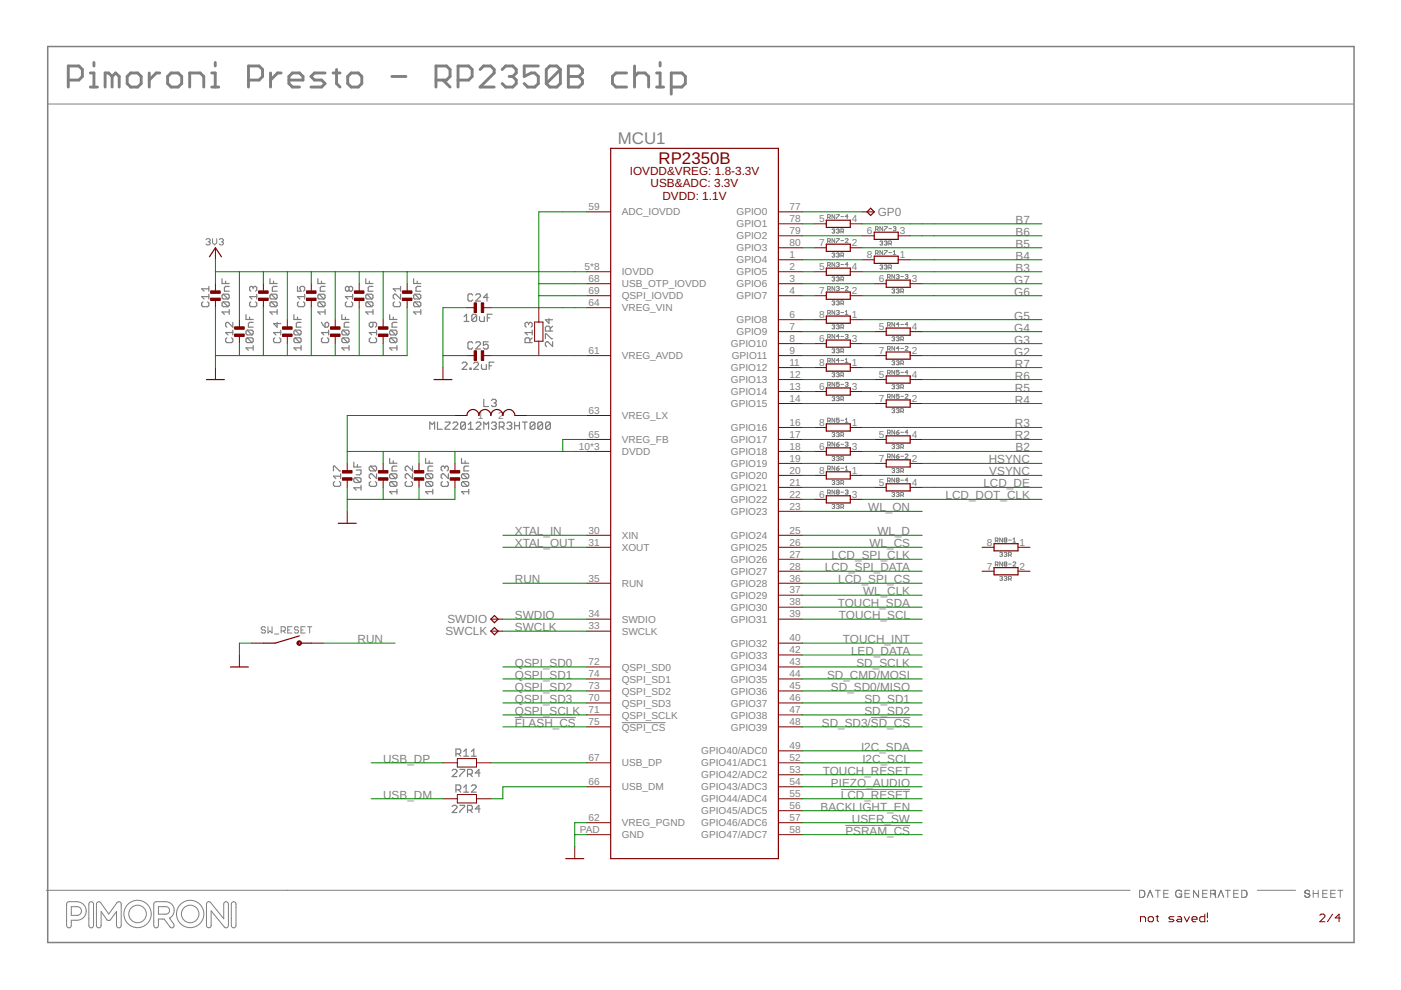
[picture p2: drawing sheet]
<svg xmlns="http://www.w3.org/2000/svg" width="297mm" height="210mm" viewBox="0 0 297 210" stroke-linecap="round" stroke-linejoin="round" font-family="sans-serif">
<g fill="none" stroke="#808080" stroke-width=".21">
<path d="M10.1 22.1h276.8M43.7 50.8l.2-.2h.4l.3 .2v.3l-.3 .2M44.1 51.3h.2M44.3 51.3l.3 .2-.3 .4h-.4l-.2-.2M45.1 50.6v.9l.4 .4 .5-.4v-.9M46.5 50.8l.2-.2h.4l.2 .2-.2 .5M46.9 51.3h.2M47.1 51.3l.2 .2-.2 .4h-.4l-.2-.2M175.5 46.1h.4l.1-.4-.1-.2h-.4v.9M175.5 51.2h.4l.1-.5-.1-.1h-.4v.9M175.5 56.2h.4l.1-.4-.1-.1h-.4v.8M175.8 51.2l.2 .3"/>
<path d="M175.8 46.1l.2 .3M175.8 56.2l.2 .3M176.4 53.8l.4-.2 .2 .2-.2 .3M176.4 48.7l.4-.1 .2 .1-.2 .3M176.4 58.9l.4-.2 .2 .2-.2 .2M176.7 54.1h.1M176.7 49h.1M176.7 59.1h.1M176.8 49l.2 .1-.2 .3-.4-.1M176.8 54.1l.2 .1-.2 .3-.4-.1M176.8 59.1l.2 .2-.2 .3-.4-.2M177 45.5v.9l-.6-.9v.9"/>
<path d="M177 50.6v.9l-.6-.9v.9M177 55.7v.8l-.6-.8v.8M177.3 53.8l.5-.2 .1 .2-.1 .3M177.3 45.5h.6l-.6 .9M177.3 48.7l.5-.1 .1 .1-.1 .3M177.3 50.6h.6l-.6 .9M177.3 55.8l.5-.1 .1 .1-.1 .3M177.3 58.9l.5-.2 .1 .2-.1 .2M177.6 54.1h.2M177.6 49h.2M177.6 59.1h.2M177.6 56.1h.2"/>
<path d="M177.8 54.1l.1 .1-.1 .3-.5-.1M177.8 49l.1 .1-.1 .3-.5-.1M177.8 56.1l.1 .1-.1 .3-.5-.1M177.8 59.1l.1 .2-.1 .3-.5-.2M178.3 54.2h.4l.2-.1-.2-.5h-.4v.9M178.3 49.1h.4l.2-.1-.2-.4h-.4v.8M178.3 59.3h.4l.2-.2-.2-.4h-.4v.9M178.3 51h.6M178.3 45.9h.6M178.3 56.1h.6M178.6 54.2l.3 .3M178.6 49.1l.3 .3"/>
<path d="M178.6 59.3l.3 .3M179.2 50.7l.2-.1 .4 .1-.6 .8h.6M179.8 56.1h-.6l.4-.4v.8M179.8 45.9h-.6l.4-.4v.9M185.6 48.6h.5l.1-.4-.1-.2h-.5v.9M185.6 53.7h.5l.1-.4-.1-.2h-.5v.9M185.9 53.7l.3 .3M185.9 48.6l.3 .3M186.6 56.3l.4-.1 .1 .1-.1 .3M186.6 51.2l.4-.1 .1 .1-.1 .3M186.9 56.6h.1M186.9 51.5h.1"/>
<path d="M187 51.5l.1 .2-.1 .3-.4-.2M187 56.6l.1 .1-.1 .3-.4-.1M187.1 48v.9l-.5-.9v.9M187.1 53.1v.9l-.5-.9v.9M187.5 56.3l.4-.1 .2 .1-.2 .3M187.5 48h.6l-.6 .9M187.5 51.2l.4-.1 .2 .1-.2 .3M187.5 53.1h.6l-.6 .9M187.8 56.6h.1M187.8 51.5h.1M187.9 51.5l.2 .2-.2 .3-.4-.2M187.9 56.6l.2 .1-.2 .3-.4-.1"/>
<path d="M188.2 58.8h.4l.1-.4-.1-.2h-.4v.9M188.4 56.7h.5l.1-.1-.1-.4h-.5v.8M188.4 51.7h.5l.1-.2-.1-.4h-.5v.9M188.4 53.6h.6M188.4 48.5h.6M188.5 58.8l.2 .3M188.7 56.7l.3 .3M188.7 51.7l.3 .3M189.4 53.4l.3-.3v.9M189.4 54h.5M189.4 48.2l.4-.2 .1 .2-.1 .3M189.7 48.5h.1"/>
<path d="M189.7 58.2v.9l-.6-.9v.9M189.8 48.5l.1 .1-.1 .3-.4-.1M190 58.4l.5-.2 .1 .2-.1 .2M190.3 58.6h.2M190.5 58.6l.1 .2-.1 .3-.5-.2M191 58.6h.6M191.9 58.4l.4-.2 .2 .2-.2 .2M192.2 58.6h.1M192.3 58.6l.2 .2-.2 .3-.4-.2M175.5 61.3h.4l.1-.4-.1-.2h-.4v.9M175.5 66.4h.4l.1-.4-.5-.2v.9M175.5 71.5h.4l.1-.5-.5-.1v.9"/>
<path d="M175.5 76.6h.4l.1-.5-.5-.1v.8M175.8 66.4l.2 .3M175.8 61.3l.2 .3M175.8 76.6l.2 .2M175.8 71.5l.2 .3M176.4 63.9l.4-.1 .2 .1-.2 .3M176.4 69l.4-.1 .2 .1-.2 .3M176.4 74.1l.4-.1 .2 .1-.2 .3M176.4 79.2l.4-.2 .2 .2-.2 .3M176.7 69.3h.1M176.7 64.2h.1M176.7 79.5h.1"/>
<path d="M176.7 74.4h.1M176.8 64.2l.2 .2-.2 .2-.4-.1M176.8 69.3l.2 .1-.2 .3-.4-.1M176.8 74.4l.2 .1-.2 .3-.4-.1M176.8 79.5l.2 .1-.2 .3-.4-.1M177 60.7v.9l-.6-.9v.9M177 65.8v.9l-.6-.9v.9M177 70.9v.9l-.6-.9v.9M177 76v.8l-.6-.8v.8M177.3 60.9l.5-.2 .1 .2-.1 .3M177.3 63.9l.5-.1 .1 .1-.1 .3M177.3 66l.5-.2 .1 .2-.1 .3"/>
<path d="M177.3 69l.5-.1 .1 .1-.1 .3M177.3 74.1l.5-.1 .1 .1-.1 .3M177.3 79.2l.5-.2 .1 .2-.1 .3M177.6 69.3h.2M177.6 64.2h.2M177.6 79.5h.2M177.6 74.4h.2M177.6 66.3h.2M177.6 61.2h.2M177.8 61.2l.1 .1-.1 .3-.5-.1M177.8 64.2l.1 .2-.1 .2-.5-.1M177.8 66.3l.1 .1-.1 .3-.5-.2"/>
<path d="M177.8 69.3l.1 .1-.1 .3-.5-.1M177.8 74.4l.1 .1-.1 .3-.5-.1M177.8 79.5l.1 .1-.1 .3-.5-.1M177.9 71.3h-.6l.5-.4v.9M177.9 76.4h-.6l.5-.4v.8M178.3 64.4h.4l.2-.5-.6-.1v.8M178.3 69.4h.4l.2-.4-.6-.1v.8M178.3 74.5h.4l.2-.4-.6-.1v.8M178.3 79.6h.4l.2-.4-.6-.2v.9M178.3 66.3h.6M178.3 61.2h.6M178.3 76.4h.6"/>
<path d="M178.3 71.3h.6M178.6 69.4l.3 .3M178.6 64.4l.3 .2M178.6 79.6l.3 .3M178.6 74.5l.3 .3M179.2 60.9l.2-.2 .4 .2-.6 .7h.6M179.2 71l.4-.1 .2 .1-.2 .3M179.2 66.7h.6M179.2 66.1l.3-.3v.9M179.2 76.3l.3-.3v.8M179.2 76.8h.6M179.5 71.3h.1"/>
<path d="M179.6 71.3l.2 .2-.2 .3-.4-.2M188.2 68.9h.4l.1-.4-.5-.1v.8M188.2 74h.4l.1-.4-.5-.2v.9M188.2 79.1h.4l.1-.4-.5-.2v.9M188.5 79.1l.2 .3M188.5 74l.2 .3M188.5 68.9l.2 .3M189.1 61.4l.4-.1 .2 .1-.2 .3M189.1 71.5l.4-.1 .2 .1-.2 .3M189.1 76.6l.4-.1 .2 .1-.2 .3M189.4 61.7h.1M189.4 76.9h.1"/>
<path d="M189.4 71.8h.1M189.5 61.7l.2 .1-.2 .3-.4-.1M189.5 71.8l.2 .2-.2 .3-.4-.2M189.5 76.9l.2 .2-.2 .2-.4-.1M189.7 68.4v.8l-.6-.8v.8M189.7 73.4v.9l-.6-.9v.9M189.7 78.5v.9l-.6-.9v.9M190 61.4l.5-.1 .1 .1-.1 .3M190 71.5l.5-.1 .1 .1-.1 .3M190 76.6l.5-.1 .1 .1-.1 .3M190.3 61.7h.2M190.3 76.9h.2"/>
<path d="M190.3 71.8h.2M190.5 61.7l.1 .1-.1 .3-.5-.1M190.5 76.9l.1 .2-.1 .2-.5-.1M190.5 71.8l.1 .2-.1 .3-.5-.2M190.6 78.5h-.6v.5l.3-.2 .3 .2-.1 .4-.5-.2M190.6 68.8h-.6l.5-.4v.8M190.6 73.9h-.6l.5-.5v.9M191 61.8h.4l.2-.4-.6-.1v.8M191 72h.4l.2-.5-.6-.1v.9M191 77.1h.4l.2-.5-.6-.1v.8M191 73.9h.6M191 68.8h.6"/>
<path d="M191 79h.6M191.3 61.8l.3 .3M191.3 77.1l.3 .2M191.3 72l.3 .3M191.9 73.6l.2-.2 .4 .2-.6 .7h.6M192.5 68.8h-.6l.4-.4v.8M192.5 79h-.6l.4-.5v.9M175.5 89.3h.4l.1-.2-.1-.4h-.4v.8M175.5 81.6h.4l.1-.4-.5-.1v.8M175.5 94.3h.4l.1-.1-.1-.5h-.4v.9M175.5 99.4h.4l.1-.1-.1-.5h-.4v.9M175.8 89.3l.2 .2"/>
<path d="M175.8 81.6l.2 .3M175.8 99.4l.2 .3M175.8 94.3l.2 .3M176.4 84.2l.4-.1 .2 .1-.2 .3M176.4 91.9l.4-.2 .2 .2-.2 .3M176.4 96.9l.4-.1 .2 .1-.2 .3M176.7 92.2h.1M176.7 84.5h.1M176.7 97.2h.1M176.8 84.5l.2 .2-.2 .3-.4-.2M176.8 92.2l.2 .1-.2 .3-.4-.2M176.8 97.2l.2 .2-.2 .3-.4-.2"/>
<path d="M177 81.1v.8l-.6-.8v.8M177 88.7v.8l-.6-.8v.8M177 93.7v.9l-.6-.9v.9M177 98.8v.9l-.6-.9v.9M177.3 84.2l.5-.1 .1 .1-.1 .3M177.3 91.9l.5-.2 .1 .2-.1 .3M177.3 94.2h.5l.1 .3-.4 .1zM177.3 96.9l.5-.1 .1 .1-.1 .3M177.3 99.3h.5l.1 .2-.4 .2zM177.6 92.2h.2M177.6 84.5h.2M177.6 97.2h.2"/>
<path d="M177.8 84.5l.1 .2-.1 .3-.5-.2M177.8 92.2l.1 .1-.1 .3-.5-.2M177.8 97.2l.1 .2-.1 .3-.5-.2M177.9 81.1h-.6v.4l.3-.2 .3 .2-.1 .4-.5-.1M177.9 88.7h-.6v.4l.3-.1 .3 .1-.1 .4-.5-.1M177.9 98.8l-.6 .5M177.9 93.7l-.6 .5M178.3 84.7h.4l.2-.5-.6-.1v.9M178.3 92.3h.4l.2-.1-.2-.5h-.4v.9M178.3 97.4h.4l.2-.2-.2-.4h-.4v.9M178.3 89.1h.6M178.3 81.5h.6"/>
<path d="M178.3 99.3h.6M178.3 94.2h.6M178.6 92.3l.3 .3M178.6 84.7l.3 .3M178.6 97.4l.3 .3M179.2 81.2l.4-.1 .2 .1-.2 .3M179.2 93.9l.4-.2 .2 .2-.2 .3M179.2 89l.3-.3v.8M179.2 99.1l.3-.3v.9M179.2 89.5h.6M179.2 99.7h.6M179.5 81.5h.1"/>
<path d="M179.5 94.2h.1M179.6 94.2l.2 .1-.2 .3-.4-.1M179.6 81.5l.2 .1-.2 .3-.4-.1M188.2 84.2h.4l.1-.5-.5-.1v.9M188.2 91.8h.4l.1-.1-.1-.5h-.4v.9M188.2 96.9h.4l.1-.2-.1-.4h-.4v.9M188.5 84.2l.2 .3M188.5 96.9l.2 .3M188.5 91.8l.2 .3M189.1 81.7l.4-.1 .2 .1-.2 .3M189.1 86.8l.4-.2 .2 .2-.2 .3M189.1 94.4l.4-.1 .2 .1-.2 .3"/>
<path d="M189.1 99.5l.4-.2 .2 .2-.2 .3M189.4 87.1h.1M189.4 82h.1M189.4 99.8h.1M189.4 94.7h.1M189.5 82l.2 .1-.2 .3-.4-.1M189.5 87.1l.2 .1-.2 .3-.4-.1M189.5 94.7l.2 .1-.2 .3-.4-.1M189.5 99.8l.2 .1-.2 .3-.4-.1M189.7 83.6v.9l-.6-.9v.9M189.7 91.2v.9l-.6-.9v.9M189.7 96.3v.9l-.6-.9v.9"/>
<path d="M190 81.7l.5-.1 .1 .1-.1 .3M190 86.8l.5-.2 .1 .2-.1 .3M190 91.7h.5l.1 .2-.4 .2zM190 94.4l.5-.1 .1 .1-.1 .3M190 96.7h.5l.1 .3-.4 .2zM190 99.5l.5-.2 .1 .2-.1 .3M190.3 87.1h.2M190.3 82h.2M190.3 99.8h.2M190.3 94.7h.2M190.5 82l.1 .1-.1 .3-.5-.1M190.5 87.1l.1 .1-.1 .3-.5-.1"/>
<path d="M190.5 94.7l.1 .1-.1 .3-.5-.1M190.5 99.8l.1 .1-.1 .3-.5-.1M190.6 83.6h-.6v.4l.3-.1 .3 .1-.1 .5-.5-.2M190.6 96.3l-.6 .4M190.6 91.2l-.6 .5M191 82.1h.4l.2-.4-.6-.1v.8M191 87.2h.4l.2-.1-.2-.5h-.4v.9M191 94.8h.4l.2-.1-.2-.4h-.4v.8M191 99.9h.4l.2-.1-.2-.5h-.4v.9M191 84h.6M191 96.7h.6M191 91.7h.6"/>
<path d="M191.3 87.2l.3 .3M191.3 82.1l.3 .3M191.3 99.9l.3 .3M191.3 94.8l.3 .3M191.9 83.7l.2-.1 .4 .1-.6 .8h.6M191.9 96.4l.2-.1 .4 .1-.6 .8h.6M192.5 91.7h-.6l.4-.5v.9M175.5 104.5h.4l.1-.1-.1-.5h-.4v.9M175.8 104.5l.2 .3M176.4 102l.4-.1 .2 .1-.2 .3M176.4 107.1l.4-.1 .2 .1-.2 .3M176.7 102.3h.1"/>
<path d="M176.7 107.4h.1M176.8 102.3l.2 .2-.2 .2-.4-.1M176.8 107.4l.2 .1-.2 .3-.4-.1M177 103.9v.9l-.6-.9v.9M177.3 102l.5-.1 .1 .1-.1 .3M177.3 107.1l.5-.1 .1 .1-.1 .3M177.5 104.4l-.2-.2 .2-.3 .4 .2-.1 .3M177.5 104.4l-.2 .1 .2 .3 .4-.2-.1-.2M177.5 104.4h.3M177.6 102.3h.2M177.6 107.4h.2M177.8 102.3l.1 .2-.1 .2-.5-.1"/>
<path d="M177.8 107.4l.1 .1-.1 .3-.5-.1M178.3 102.5h.4l.2-.2-.2-.4h-.4v.8M178.3 107.5h.4l.2-.1-.2-.4h-.4v.8M178.3 104.4h.6M178.6 102.5l.3 .2M178.6 107.5l.3 .3M179.2 104.1l.4-.2 .2 .2-.2 .3M179.5 104.4h.1M179.6 104.4l.2 .1-.2 .3-.4-.2M188.2 102h.4l.1-.2-.1-.4h-.4v.8M188.5 102l.2 .2M189.1 104.6l.4-.2 .2 .2-.2 .3"/>
<path d="M189.4 104.9h.1M189.5 104.9l.2 .1-.2 .3-.4-.2M189.7 101.4v.8l-.6-.8v.8M190 104.6l.5-.2 .1 .2-.1 .3M190.2 101.8l-.2-.1 .2-.3 .4 .1-.1 .3M190.2 101.8l-.2 .2 .2 .2 .4-.1-.1-.3M190.2 101.8h.3M190.3 104.9h.2M190.5 104.9l.1 .1-.1 .3-.5-.2M191 105h.4l.2-.1-.2-.5h-.4v.9M191 101.8h.6M191.3 105l.3 .3"/>
<path d="M192.5 101.8h-.6l.4-.4v.8M211 114.6h.5l.1-.4-.1-.1h-.5v.8M211 119.7h.5l.1-.4-.1-.2h-.5v.9M211.3 119.7l.3 .3M211.3 114.6l.3 .3M212 117.3l.4-.2 .1 .2-.1 .3M212.3 117.6h.1M212.4 117.6l.1 .1-.1 .3-.4-.2M212.5 114.1v.8l-.5-.8v.8M212.5 119.1v.9l-.5-.9v.9M212.9 117.3l.4-.2 .2 .2-.2 .3M213 114.5l-.1-.1 .1-.3 .5 .1-.2 .3"/>
<path d="M213 114.5l-.1 .1 .1 .3 .5-.1-.2-.3M213 119.6l-.1-.2 .1-.3 .5 .2-.2 .3M213 119.6l-.1 .1 .1 .3 .5-.1-.2-.3M213 114.5h.3M213 119.6h.3M213.2 117.6h.1M213.3 117.6l.2 .1-.2 .3-.4-.2M213.8 117.7h.5l.1-.4-.1-.2h-.5v.9M213.8 114.5h.6M213.8 119.6h.6M214.1 117.7l.3 .3M214.8 114.9h.5"/>
<path d="M214.8 114.4l.3-.3v.8M214.8 119.3l.1-.2 .4 .2-.5 .7h.5M56.3 133.1l-.2-.2h-.5l-.2 .2 .2 .5h.5l.2 .2-.2 .4h-.5l-.2-.2M56.8 132.9v1.3l.4-.4 .5 .4v-1.3M58.2 134.4h.9M59.6 133.8h.7l.2-.2v-.5l-.2-.2h-.7v1.3M60 133.8l.5 .4M61 133.6h.4M61.9 132.9h-.9v1.3h.9M63.3 133.1l-.2-.2h-.5l-.2 .2 .2 .5h.5l.2 .2-.2 .4h-.5l-.2-.2M63.8 133.6h.5M64.7 132.9h-.9v1.3h.9"/>
<path d="M65.2 132.9h.9M65.7 132.9v1.3M212 122.3l.4-.1 .1 .1-.1 .3M212.3 122.6h.1M212.4 122.6l.1 .2-.1 .3-.4-.2M212.9 122.3l.4-.1 .2 .1-.2 .3M213.2 122.6h.1M213.3 122.6l.2 .2-.2 .3-.4-.2M213.8 122.8h.5l.1-.5-.1-.1h-.5v.9M214.1 122.8l.3 .3M109.2 152.1h12.9M131.8 153.2h9.3"/>
<path d="M184.7 152.1h8.3M178.3 167.4h14.7M179.2 175h13.8M9.8 188.8h229.8M14.2 191.4l.4-.2a3.9 3.9 0 0 1 2.8 .3 1.96 1.96 0 0 1 .8 2.2 1.96 1.96 0 0 1-1.9 1.4h-1.2v1.1a.5 .5 0 0 1-.5 .5 .5 .5 0 0 1-.5-.5zM15.1 192.2h1.3a.92 .92 0 0 1 .9 1 .92 .92 0 0 1-.9 .9h-1.3zM18.9 191.4a.5 .5 0 0 1 .6-.2 .5 .5 0 0 1 .3 .5v4.5a.5 .5 0 0 1-.5 .5 .5 .5 0 0 1-.5-.5zM20.6 191.4l.4-.2 .3 .1 1.8 2.5 1.7-2.4a.49 .49 0 0 1 .6-.2 .49 .49 0 0 1 .3 .5v4.5a.5 .5 0 0 1-.5 .5 .5 .5 0 0 1-.5-.5v-2.9l-1.3 1.7-.3 .2-.4-.1-1.3-1.8v2.9a.5 .5 0 0 1-.5 .5 .5 .5 0 0 1-.5-.5zM32.7 191.4l.4-.2h2.1a1.85 1.85 0 0 1 1.7 1.4 1.85 1.85 0 0 1-1 2.1l.9 1.2a.5 .5 0 0 1 0 .7 .5 .5 0 0 1-.7 0l-1.3-1.7h-1.2v1.3a.5 .5 0 0 1-.5 .5 .5 .5 0 0 1-.5-.5zM33.6 192.2h1.6a.79 .79 0 0 1 .7 .8 .79 .79 0 0 1-.7 .8h-1.6zM44 191.3l.3-.1 .3 .1 2.8 3.5v-3.1a.5 .5 0 0 1 .6-.5 .5 .5 0 0 1 .4 .5v4.5l-.1 .4-.3 .1-.4-.1-2.8-3.5v3.1a.5 .5 0 0 1-.5 .5 .5 .5 0 0 1-.5-.5v-4.5zM49.1 191.4a.5 .5 0 0 1 .6-.2 .5 .5 0 0 1 .3 .5v4.5a.5 .5 0 0 1-.5 .5 .5 .5 0 0 1-.5-.5z"/>
<path d="M241.6 188.8h.6a.87 .87 0 0 1 .4 1.2l-.3 .2-.7 .1zM242.6 189v.1M243.2 190.3l.6-1.5 .6 1.5M244.9 188.8h1.1M245.5 188.8v1.5M246.7 189.5h.9M247.7 188.8h-1v1.5h1M250 189.5h.5M250.2 188.8h.1M250.4 188.9v.1M250.5 189.1a.72 .72 0 0 0-1-.2 .72 .72 0 0 0-.1 1.1 .72 .72 0 0 0 1 .1l.1-.6M250.5 189.5v.8"/>
<path d="M251.2 189.5h.9M252.2 188.8h-1v1.5h1M254.1 188.8v1.5l-1.1-1.5v1.5M255 189.5h.9M256 188.8h-1v1.5h1M257.3 189.5h.1M257.4 189.5h.1M257.5 189.5h-.8M257.5 189.5l.1 .2 .1 .5M257.5 188.8h.1M257.5 189.5h.1M257.6 188.8h.1"/>
<path d="M257.6 189.6h.1M257.6 189.7h.1M257.7 188.9v.4l-.2 .1M257.7 190h.1M257.7 189.3l-.2 .2M257.7 189l-.1-.2h-.9v1.5M257.7 190.2l.1 .1M257.7 190.2h.1M258.3 190.3l.6-1.5 .6 1.5M259.8 188.8h1.1M260.3 188.8v1.5M261.6 189.5h.9"/>
<path d="M262.6 188.8h-1v1.5h1M263.3 188.8h.6a.85 .85 0 0 1 .2 1.4l-.8 .1zM266.6 188.8h8.1M276.6 189.8l.2 .4M276.7 189.3l1 .4M276.7 189.3h.1M276.8 189.4h.1M276.9 188.8h-.1M276.9 188.8h.1M276.9 189.4h.1M277 188.8h.1M277 188.8l-.3 .2v.3"/>
<path d="M277 188.8a.46 .46 0 0 1 .6 .3M277 189.4l.1 .1M277.2 189.5h.1M277.4 189.5l.1 .1M277.5 189.6h.1M277.6 189.7l.1 .3M277.6 190l-.3 .3-.5-.2M277.7 190h-.1M278.4 188.8v1.5M278.4 189.4h1.1M279.5 188.8v1.5M280.5 189.5h.8"/>
<path d="M281.4 188.8h-.9v1.5h.9M282.2 189.5h.8M283.1 188.8h-.9v1.5h.9M283.6 188.8h1.1M284.2 188.8v1.5"/>
<circle cx="29.2" cy="193.8" r="2.9"/>
<circle cx="29.2" cy="193.8" r="1.86"/>
<circle cx="40.3" cy="193.8" r="2.9"/>
<circle cx="40.3" cy="193.8" r="1.86"/>
</g>
<path d="M10.1 9.9h277v189.9h-277z" fill="none" stroke="#808080" stroke-width=".32"/>
<g fill="none" stroke="#808080" stroke-width=".25">
<path d="M47.1 59.1v1h1.5M47.8 59.6v.5M57.2 59.1v1h1.6M58 59.6v.5M67.4 59.1v1h1.5M68.2 59.6v.5M77.6 59.1v1h1.5M78.3 59.6v.5M87.7 59.1v1h1.5M88.5 59.6v.5M43 64l-.2 .3v.5l.2 .2h1l.3-.2v-.5l-.3-.3M44.3 62.9h-1.5l.5 .5"/>
<path d="M44.3 60.7v1M44.3 62.4v1M44.3 61.2h-1.5l.5 .5M47.3 64l-.2 .3v.5l.2 .2h1M47.3 64h1l.3 .3v.5l-.3 .2M47.3 62.4l-.2 .2v.5l.2 .3h1M47.3 62.4h1l.3 .2v.5l-.3 .3M47.3 64l1 1M47.3 62.4l1 1M48.1 71.6l-.3 .3v.5l.3 .2h1l.3-.2v-.5l-.3-.3M48.6 66.1h-1.5l.5 .6M48.6 60.7h-.8l-.2 .3v.7h1"/>
<path d="M48.6 65.6v1.1M49.4 68.3v1.1l-1.1-1.1h-.2l-.3 .3v.5l.3 .3M49.4 70.5h-1.6l.5 .5M49.4 70v1M52.2 66.7v1h1.5M52.4 71.6l-.2 .3v.5l.2 .2h1M52.4 71.6h1l.3 .3v.5l-.3 .2M52.4 70l-.2 .3v.5l.2 .2h1M52.4 70h1l.3 .3v.5l-.3 .2M52.4 71.6l1 1M52.4 70l1 1M52.9 67.2v.5"/>
<path d="M53.2 64l-.3 .3v.5l.3 .2h1l.2-.2v-.5l-.2-.3M53.7 61l.2-.3h.3l.2 .3v.5l-.2 .2M53.7 61l-.3-.3h-.2l-.3 .3v.5l.3 .2M53.7 73.8h-1.5l.5 .5M53.7 68.3h-.8l-.2 .3v.8h1M53.7 61v.2M53.7 73.3v1M54.4 62.9h-1.5l.5 .5M54.4 62.4v1M57.5 64l1 1M57.5 64l-.3 .3v.5l.3 .2h1M57.5 64h1l.3 .3v.5l-.3 .2"/>
<path d="M57.5 62.4l-.3 .2v.5l.3 .3h1M57.5 62.4h1l.3 .2v.5l-.3 .3M57.5 62.4l1 1M58.3 71.6l-.3 .3v.5l.3 .2h1l.2-.2v-.5l-.2-.3M58.8 66.1h-1.6l.5 .6M58.8 60.7h-.8l-.3 .3v.7h1.1M58.8 65.6v1.1M58.8 68.3v1.1l-.8-.8h1.5M59.5 70.5h-1.5l.5 .5M59.5 70v1M62.3 66.7v1h1.5M62.6 71.6l1 1"/>
<path d="M62.6 71.6l-.3 .3v.5l.3 .2h1M62.6 71.6h1l.2 .3v.5l-.2 .2M62.6 70l-.3 .3v.5l.3 .2h1M62.6 70h1l.2 .3v.5l-.2 .2M62.6 70l1 1M63.1 60.7v1h.7l-.2-.5v-.2l.2-.3h.5l.3 .3v.5l-.3 .2M63.1 67.2v.5M63.3 64l-.2 .3v.5l.2 .2h1l.3-.2v-.5l-.3-.3M63.8 73.8h-1.5l.5 .5M63.8 68.3h-.7l-.3 .3v.8h1M63.8 73.3v1M64.6 62.9h-1.5l.5 .5"/>
<path d="M64.6 62.4v1M67.6 64l-.2 .3v.5l.2 .2h1.1M67.6 64h1.1l.2 .3v.5l-.2 .2M67.6 62.4l-.2 .2v.5l.2 .3h1.1M67.6 62.4h1.1l.2 .2v.5l-.2 .3M67.6 64l1.1 1M67.6 62.4l1.1 1M68.2 68.3l.7 1.1M68.4 71.6l-.2 .3v.5l.2 .2h1l.3-.2v-.5l-.3-.3M68.9 66.1h-1.5l.5 .6M68.9 60.7h-.7l-.3 .3v.7h1M68.9 68.6l.3-.3h.2l.3 .3v.5l-.3 .3h-.5z"/>
<path d="M68.9 65.6v1.1M69.7 70v1M69.7 70.5h-1.5l.5 .5M72.5 66.7v1h1.5M72.7 70h1l.3 .3v.5l-.3 .2M72.7 71.6h1l.3 .3v.5l-.3 .2M72.7 71.6l-.2 .3v.5l.2 .2h1M72.7 70l-.2 .3v.5l.2 .2h1M72.7 71.6l1 1M72.7 70l1 1M73.2 67.2v.5M73.5 64l-.3 .3v.5l.3 .2h1l.3-.2v-.5l-.3-.3"/>
<path d="M74 61l.3-.3h.2l.3 .3v.5l-.3 .2h-.2l-.3-.2M74 61l-.3-.3h-.2l-.3 .3v.5l.3 .2h.2l.3-.2M74 73.8h-1.5l.5 .5M74 61v.5M74 73.3v1M74 68.3h-.8l-.2 .3v.8h1M74.8 62.4v1M74.8 62.9h-1.6l.5 .5M77.8 62.4h1l.3 .2v.5l-.3 .3M77.8 64h1l.3 .3v.5l-.3 .2M77.8 64l-.2 .3v.5l.2 .2h1M77.8 62.4l-.2 .2v.5l.2 .3h1"/>
<path d="M77.8 64l1 1M77.8 62.4l1 1M78.6 71.6l-.3 .3v.5l.3 .2h1l.2-.2v-.5l-.2-.3M79.1 66.1h-1.5l.5 .6M79.1 65.6v1.1M79.1 68.3v.8l-.3 .3h-.2l-.3-.3v-.5l.3-.3h1l.2 .3v.5l-.2 .3M79.1 60.7h-.8l-.2 .3v.7h1M79.8 70.5h-1.5l.5 .5M79.8 70v1M82.6 66.7v1h1.6M82.9 71.6l-.3 .3v.5l.3 .2h1M82.9 71.6h1l.3 .3v.5l-.3 .2"/>
<path d="M82.9 70l-.3 .3v.5l.3 .2h1M82.9 70h1l.3 .3v.5l-.3 .2M82.9 71.6l1 1M82.9 70l1 1M83.4 67.2v.5M83.6 64l-.2 .3v.5l.2 .2h1.1l.2-.2v-.5l-.2-.3M84.2 73.8h-1.6l.5 .5M84.2 68.3h-.8l-.3 .3v.8h1.1M84.2 73.3v1M84.9 62.4v1l-1-1h-.3l-.2 .2v.5l.2 .3M84.9 61.2h-1.5l.5 .5M84.9 60.7v1"/>
<path d="M87.9 64l-.2 .3v.5l.2 .2h1.1M87.9 64h1.1l.2 .3v.5l-.2 .2M87.9 62.4l-.2 .2v.5l.2 .3h1.1M87.9 62.4h1.1l.2 .2v.5l-.2 .3M87.9 64l1.1 1M87.9 62.4l1.1 1M89.2 66.1h-1.5l.5 .6M89.2 60.7h-.7l-.3 .3v.7h1M89.2 65.6v1.1M98 77l.2-.2h.5l.3 .2v.3l-1 1h1M98.4 67.1l.5-.5v1.6M98.4 68.2h1"/>
<path d="M99.6 78.1h.3v.2h-.3zM100.2 72.7l-.2-.2h-.5l-.3 .2v1l.3 .3h.5l.2-.3M100.2 62.6l-.2-.3h-.5l-.3 .3v1l.3 .2h.5l.2-.2M100.4 77l.3-.2h.5l.3 .2v.3l-1.1 1h1.1M100.9 72.7l.2-.2h.5l.3 .2v.3l-1 1h1M100.9 62.6l.2-.3h.5l.3 .3v.2l-1 1h1M101 66.9v1l-.2 .3h-.5l-.3-.3M101 66.9l-.2-.3h-.5l-.3 .3v1M101 66.9l-1 1M101.7 67.1v.8l.2 .3h.8v-1.1M102.1 77.3v.8l.2 .2h.8v-1M103.3 67.4h.5"/>
<path d="M103.5 63.1h-1l.8-.8v1.5M103.5 72.5h-1v.7l.5-.2h.3l.2 .2v.5l-.2 .3h-.6l-.2-.3M103.7 77.6h.5M104.3 66.6h-1v1.6M104.7 76.8h-1v1.5M112.1 68.6l-.3-.3h-.2l-.3 .3v.5l.3 .3M112.1 68.6l.2-.3h.3l.2 .3v.5l-.2 .3M112.1 68.6v.3M112.3 72.6v-.7l-.2-.3h-.5l-.3 .3v.7h1.5M112.8 70.5h-1.5l.5 .5M112.8 71.6l-.5 .5M112.8 70v1"/>
<path d="M115.6 71.8v-1h.3l1 1h.3M116.4 67.5v1.1l-.8-.8h1.6M116.6 70.2v-.8l-.2-.2h-.5l-.3 .2v.8h1.6M117.2 72.5v1l-1.1-1h-.2l-.3 .2v.5l.3 .3M117.2 69.2l-.6 .5M70.7 99.8v-1h.3l1 1h.2M75 98v1h1.5M75.5 99.7h1v.7l-.2 .3h-.8M75.8 98.5v.5M78.6 98.8l-.3 .3v.5l.3 .2h1M78.6 98.8h1l.2 .3v.5l-.2 .2M78.6 98.8l1 1"/>
<path d="M82.6 97.2v1h1.6M83.4 97.7v.5M84.2 98.8h-.8l-.3 .3v.7h1.1M87.5 98.8v1l-1.1-1h-.2l-.3 .3v.5l.3 .2M90.2 97.2v1h1.6M91 97.7v.5M91.1 91v-1.5l.5 .5 .5-.5v1.5M91.8 98.8h-.8l-.3 .3v.7h1.1M92.8 89.5v1.5h1M94.3 99.1l.3-.3h.2l.3 .3v.5l-.3 .2M94.3 99.1l-.3-.3h-.2l-.3 .3v.5l.3 .2M94.3 99.1v.2"/>
<path d="M94.4 89.5h1v.2l-1 1.1v.2h1M96 89.7l.3-.2h.5l.2 .2v.3l-1 1h1M97.9 97.2v1h1.5M98.6 97.7v.5M98.7 89.7v1.1l-.3 .2h-.5l-.2-.2M98.7 89.7l-.3-.2h-.5l-.2 .2v1.1M98.7 89.7l-1 1.1M99.3 91h1M99.3 90l.5-.5v1.5M99.4 98.8h-.8l-.2 .3v.7h1M100.9 89.7l.3-.2h.5l.3 .2v.3l-1.1 1h1.1M102.6 84.7v1.5h1"/>
<path d="M102.6 91v-1.5l.5 .5 .5-.5v1.5M104.2 89.7l.3-.2h.5l.2 .2v.3l-.2 .3M104.2 84.9l.3-.2h.5l.2 .2v.3l-.2 .2M104.7 90.3h.3M104.7 85.4h.3M105 90.3l.2 .2v.3l-.2 .2h-.5l-.3-.2M105 85.4l.2 .3v.2l-.2 .3h-.5l-.3-.3M105.9 90.5h.7l.3-.2v-.6l-.3-.2h-.7v1.5M106.4 90.5l.5 .5M107.5 89.7l.2-.2h.5l.3 .2v.3l-.3 .3M108 90.3h.2M108.2 90.3l.3 .2v.3l-.3 .2h-.5l-.2-.2"/>
<path d="M109.1 90.3h1M109.1 89.5v1.5M110.1 89.5v1.5M110.8 89.5h1M111.3 89.5v1.5M113.4 89.7v1.1l-.2 .2h-.6l-.2-.2M113.4 89.7l-.2-.2h-.6l-.2 .2v1.1M113.4 89.7l-1 1.1M115 89.7v1.1l-.2 .2h-.5l-.3-.2M115 89.7l-.2-.2h-.5l-.3 .2v1.1M115 89.7l-1 1.1M116.7 89.7v1.1l-.3 .2h-.5l-.2-.2"/>
<path d="M116.7 89.7l-.3-.2h-.5l-.2 .2v1.1M116.7 89.7l-1 1.1M71 102.1l-.3 .3v.5l.3 .2h1l.2-.2v-.5l-.2-.3M72.2 100.5v1M72.2 101h-1.5l.5 .5M75.3 101.3h1l.2 .2v.5l-.2 .3M75.3 101.3l-.3 .2v.5l.3 .3h1M75.3 101.3l1 1M76.5 103.4h-1.5l.5 .5M76.5 102.9v1M78.6 102.1l-.3 .3v.5l.3 .2h1l.2-.2v-.5l-.2-.3M79.8 100.5v1l-1-1h-.2l-.3 .2v.5l.3 .3"/>
<path d="M82.9 102.1l-.3 .3v.5l.3 .2h1M82.9 102.1h1l.3 .3v.5l-.3 .2M82.9 100.5l-.3 .2v.5l.3 .3h1M82.9 100.5h1l.3 .2v.5l-.3 .3M82.9 102.1l1 1M82.9 100.5l1 1M84.2 104.2h-1.6l.5 .6M84.2 103.7v1.1M86.2 102.1l-.3 .3v.5l.3 .2h1l.3-.2v-.5l-.3-.3M87.5 100.5v1l-1.1-1h-.2l-.3 .2v.5l.3 .3M90.5 102.1l-.3 .3v.5l.3 .2h1M90.5 102.1h1l.3 .3v.5l-.3 .2"/>
<path d="M90.5 100.5l-.3 .2v.5l.3 .3h1M90.5 100.5h1l.3 .2v.5l-.3 .3M90.5 102.1l1 1M90.5 100.5l1 1M91.8 104.2h-1.6l.5 .6M91.8 103.7v1.1M93.8 102.1l-.3 .3v.5l.3 .2h1l.3-.2v-.5l-.3-.3M95.1 100.5v1l-1.1-1h-.2l-.3 .2v.5l.3 .3M98.1 100.5h1l.3 .2v.5l-.3 .3M98.1 102.1h1l.3 .3v.5l-.3 .2M98.1 102.1l-.2 .3v.5l.2 .2h1M98.1 100.5l-.2 .2v.5l.2 .3h1"/>
<path d="M98.1 102.1l1 1M98.1 100.5l1 1M99.4 104.2h-1.5l.5 .6M99.4 103.7v1.1M96.7 159.8h.7l.3-.2v-.5l-.3-.3h-.7v1.5M97.2 159.8l.5 .5M98.3 159.3l.5-.5v1.5M99.9 159.3l.6-.5v1.5M95.9 163.4l.2-.3h.5l.3 .3v.2l-1 1.1h1M95.9 171l.2-.2h.5l.3 .2v.3l-1 1h1M96.7 167.4h.7l.3-.2v-.5l-.3-.3h-.7v1.6M97.2 167.4l.5 .6"/>
<path d="M97.5 163.1h1v.3l-1 1v.3M97.5 170.8h1v.2l-1 1v.3M98.3 166.9l.5-.5v1.6M98.3 160.3h1M98.3 168h1M99.1 164.1h.8l.2-.2v-.5l-.2-.3h-.8v1.6M99.1 171.8h.8l.2-.3v-.5l-.2-.2h-.8v1.5M99.6 164.1l.5 .6M99.6 171.8l.5 .5M99.9 160.3h1.1M99.9 166.7l.3-.3h.5l.3 .3v.2l-1.1 1.1h1.1M101.8 163.9h-1l.7-.8v1.6"/>
<path d="M101.8 171.5h-1l.7-.7v1.5"/>
</g>
<g fill="none" stroke="#800000" stroke-width=".21">
<path d="M45.7 52.5v2.6M124.4 57.6h5.1M124.4 44.9h5.1M165 57.6h5.1M165 44.9h5.1M165 47.5h5.1M165 50h5.1M165 52.5h5.1M165 55.1h5.1M172.7 57.6h2.5M172.7 47.5h2.5M172.7 52.5h2.5"/>
<path d="M180.3 57.6h2.5M180.3 47.5h2.5M180.3 52.5h2.5M182.8 44.9h2.6M182.8 50h2.6M182.8 55.1h2.6M190.4 50h2.6M190.4 55.1h2.6M45.7 60.2v1.6M45.7 63.6v1.6M45.7 77.9v2.6M50.8 67.8v1.6"/>
<path d="M50.8 71.2v1.7M55.8 60.2v1.6M55.8 63.6v1.6M60.9 67.8v1.6M60.9 71.2v1.7M66 60.2v1.6M66 63.6v1.6M71.1 67.8v1.6M71.1 71.2v1.7M76.2 60.2v1.6M76.2 63.6v1.6M81.2 67.8v1.6"/>
<path d="M81.2 71.2v1.7M86.3 60.2v1.6M86.3 63.6v1.6M93.9 77.9v2.6M99 65.2h1.6M99 75.4h1.6M102.4 65.2h1.7M102.4 75.4h1.7M113.3 68.3h1.8v4h-1.8zM114.2 65.2v3.1M114.2 72.3v3.1M124.4 65.2h5.1"/>
<path d="M124.4 75.4h5.1M124.4 60.2h5.1M124.4 62.7h5.1M165 75.4h5.1M165 60.2h5.1M165 62.7h5.1M165 67.8h5.1M165 70.3h5.1M165 72.9h5.1M165 77.9h5.1M172.7 62.7h2.5M172.7 67.8h2.5"/>
<path d="M172.7 72.9h2.5M172.7 77.9h2.5M180.3 62.7h2.5M180.3 67.8h2.5M180.3 72.9h2.5M180.3 77.9h2.5M185.4 75.4h2.5M185.4 60.2h2.5M185.4 70.3h2.5M193 75.4h2.5M193 60.2h2.5M193 70.3h2.5"/>
<path d="M73.6 98.3v1.6M81.2 98.3v1.6M88.8 98.3v1.6M96.5 98.3v1.6M96.5 88.1h2.5M109.2 88.1h2.5M124.4 88.1h5.1M124.4 95.7h5.1M124.4 93.2h5.1M165 95.7h5.1M165 80.5h5.1M165 83h5.1"/>
<path d="M165 85.6h5.1M165 90.6h5.1M165 93.2h5.1M165 98.3h5.1M172.7 95.7h2.5M172.7 83h2.5M172.7 90.6h2.5M180.3 95.7h2.5M180.3 83h2.5M180.3 90.6h2.5M185.4 80.5h2.5M185.4 85.6h2.5"/>
<path d="M185.4 93.2h2.5M185.4 98.3h2.5M193 80.5h2.5M193 85.6h2.5M193 93.2h2.5M193 98.3h2.5M73.6 101.7v1.6M73.6 108.4v2.6M81.2 101.7v1.6M88.8 101.7v1.6M96.5 101.7v1.6M124.4 113.5h5.1"/>
<path d="M124.4 116h5.1M165 113.5h5.1M165 116h5.1M165 100.8h5.1M165 103.3h5.1M165 105.9h5.1M165 108.4h5.1M165 118.6h5.1M172.7 100.8h2.5M172.7 105.9h2.5M180.3 100.8h2.5M180.3 105.9h2.5"/>
<path d="M185.4 103.3h2.5M193 103.3h2.5M208.2 116h2.6M215.8 116h2.6M50.8 138.9v2.5M53.3 136.4h2.5M66 136.4h2.5M104.1 133.8h2.5M104.1 131.3h2.5M124.4 133.8h5.1M124.4 131.3h5.1M124.4 123.7h5.1"/>
<path d="M165 136.4h5.1M165 131.3h5.1M165 123.7h5.1M165 121.1h5.1M165 126.2h5.1M165 128.7h5.1M165 138.9h5.1M208.2 121.1h2.6M215.8 121.1h2.6M124.4 141.4h5.1M124.4 144h5.1M124.4 146.5h5.1"/>
<path d="M124.4 149h5.1M124.4 151.6h5.1M124.4 154.1h5.1M165 141.4h5.1M165 144h5.1M165 146.5h5.1M165 149h5.1M165 151.6h5.1M165 154.1h5.1M165 159.2h5.1M93.9 161.7h3.1M93.9 169.4h3.1"/>
<path d="M97 160.8h4v1.8h-4zM97 168.5h4v1.7h-4zM101 161.7h3.1M101 169.4h3.1M121.9 179.5v2.6M124.4 161.7h5.1M124.4 177h5.1M124.4 174.4h5.1M124.4 166.8h5.1M165 161.7h5.1M165 169.4h5.1M165 177h5.1"/>
<path d="M165 174.4h5.1M165 166.8h5.1M165 164.3h5.1M165 171.9h5.1M241.8 195.4v-1h.8l.3 .2v.8M243.7 194.4h.6l.2 .2v.6l-.2 .2h-.6l-.3-.2v-.6zM245.1 194.4h.5M245.4 194.1v1.1l.2 .2M248.9 194.4h-.8l-.3 .2 .3 .3h.5l.3 .3-.3 .2h-.8M249.7 194.4h.6l.2 .2v.8h-.8l-.3-.2 .3-.3h.8M251.1 194.4l.5 1 .6-1M252.7 194.9h1.1v-.3l-.3-.2h-.5l-.3 .2v.6l.3 .2h.5"/>
<path d="M255.4 193.8v1.6h-.8l-.2-.2v-.6l.2-.2h.8M256 193.5v1.1M256 195.2v.2M279.8 194.1l.3-.3h.5l.3 .3v.3l-1.1 1h1.1M282.5 193.8l-1 1.6M284.2 194.6h-1.1l.8-.8v1.6"/>
</g>
<g fill="#800000" stroke="#800000" stroke-width=".21">
<path d="M95.4 99.8h2.1v.5h-2.1z"/>
<path d="M95.4 101.3h2.1v.5h-2.1z"/>
<path d="M87.8 99.8h2.1v.5h-2.1z"/>
<path d="M87.8 101.3h2.1v.5h-2.1z"/>
<path d="M75.1 61.7h2.1v.5h-2.1z"/>
<path d="M75.1 63.2h2.1v.5h-2.1z"/>
<path d="M70.1 69.3h2v.5h-2z"/>
<path d="M70.1 70.8h2v.5h-2z"/>
<path d="M59.9 69.3h2v.5h-2z"/>
<path d="M59.9 70.8h2v.5h-2z"/>
<path d="M54.8 61.7h2.1v.5h-2.1z"/>
<path d="M54.8 63.2h2.1v.5h-2.1z"/>
<path d="M49.7 69.3h2.1v.5h-2.1z"/>
<path d="M49.7 70.8h2.1v.5h-2.1z"/>
<path d="M65 61.7h2v.5h-2z"/>
<path d="M65 63.2h2v.5h-2z"/>
<path d="M80.2 99.8h2.1v.5h-2.1z"/>
<path d="M80.2 101.3h2.1v.5h-2.1z"/>
<path d="M80.2 69.3h2.1v.5h-2.1z"/>
<path d="M80.2 70.8h2.1v.5h-2.1z"/>
<path d="M102 64.2h.6v2.1h-.6z"/>
<path d="M100.5 64.2h.5v2.1h-.5z"/>
<path d="M72.6 99.8h2v.5h-2z"/>
<path d="M72.6 101.3h2v.5h-2z"/>
<path d="M102 74.4h.6v2h-.6z"/>
<path d="M100.5 74.4h.5v2h-.5z"/>
<path d="M44.7 61.7h2v.5h-2z"/>
<path d="M44.7 63.2h2v.5h-2z"/>
<path d="M85.3 61.7h2v.5h-2z"/>
<path d="M85.3 63.2h2v.5h-2z"/>
</g>
<g fill="none" stroke="#800000" stroke-width=".25">
<path d="M129.5 31.5h35.5v150.6h-35.5zM44.4 54.4l1.3-1.9 1.2 1.9M175.2 51.8h5.1v1.5h-5.1zM175.2 46.7h5.1v1.5h-5.1zM175.2 56.9h5.1v1.5h-5.1zM184.6 44.2l.8 .7-.8 .8-.8-.8zM185.4 54.3h5v1.5h-5zM185.4 49.2h5v1.6h-5zM187.9 59.4h5.1v1.5h-5.1zM175.2 61.9h5.1v1.6h-5.1zM175.2 67h5.1v1.5h-5.1zM175.2 72.1h5.1v1.5h-5.1z"/>
<path d="M175.2 77.2h5.1v1.5h-5.1zM187.9 69.6h5.1v1.5h-5.1zM187.9 74.6h5.1v1.6h-5.1zM187.9 79.7h5.1v1.5h-5.1zM43.8 80.5h3.8M92 80.5h3.8M99 88.1a1.27 1.27 0 0 1 1.3-1.3 1.27 1.27 0 0 1 1.2 1.3 1.27 1.27 0 0 1 1.3-1.3 1.27 1.27 0 0 1 1.3 1.3 1.27 1.27 0 0 1 1.2-1.3 1.27 1.27 0 0 1 1.3 1.3 1.27 1.27 0 0 1 1.3-1.3 1.27 1.27 0 0 1 1.3 1.3M175.2 82.3h5.1v1.5h-5.1zM175.2 89.9h5.1v1.5h-5.1zM175.2 95h5.1v1.5h-5.1zM187.9 84.8h5.1v1.5h-5.1zM187.9 92.4h5.1v1.5h-5.1z"/>
<path d="M187.9 97.5h5.1v1.5h-5.1zM71.7 111h3.8M175.2 100h5.1v1.6h-5.1zM175.2 105.1h5.1v1.5h-5.1zM187.9 102.6h5.1v1.5h-5.1zM210.8 115.3h5v1.5h-5zM63.5 134.8l-5.1 1.6h-2.6M64 136.4h2M104.8 133.1l.8 .7-.8 .8-.7-.8zM104.8 130.5l.8 .8-.8 .7-.7-.7zM210.8 120.4h5v1.5h-5zM48.9 141.4h3.8"/>
<path d="M120 182.1h3.8"/>
</g>
<path d="M63.1 136a.48 .48 0 0 1 .8 .1 .48 .48 0 0 1-.3 .7 .48 .48 0 0 1-.6-.4h.2a.23 .23 0 0 1 .3-.3 .23 .23 0 0 1 .1 .4 .23 .23 0 0 1-.4-.1h-.2z" fill-rule="evenodd" fill="#800000" stroke="#800000" stroke-width=".21"/>
<g fill="none" stroke="#008000" stroke-width=".21">
<path d="M45.7 55.1v5.1M45.7 57.6h78.7M50.8 57.6v10.2M55.8 57.6v2.6M60.9 57.6v10.2M66 57.6v2.6M71.1 57.6v10.2M76.2 57.6v2.6M81.2 57.6v10.2M86.3 57.6v2.6M124.4 44.9h-10.2v20.3M170.1 57.6h2.6"/>
<path d="M170.1 44.9h12.7M170.1 55.1h12.7M170.1 52.5h2.6M170.1 50h12.7M170.1 47.5h2.6M182.8 57.6h38.1M182.8 52.5h38.1M182.8 47.5h38.1M193 55.1h27.9M193 50h27.9M45.7 65.2v12.7M50.8 72.9v2.5"/>
<path d="M55.8 65.2v10.2M60.9 72.9v2.5M66 65.2v10.2M71.1 72.9v2.5M76.2 65.2v10.2M81.2 72.9v2.5M86.3 65.2v10.2h-40.6M93.9 75.4h5.1M99 65.2h-5.1v12.7M104.1 75.4h20.3M104.1 65.2h20.3M114.2 60.2h10.2"/>
<path d="M114.2 62.7h10.2M170.1 75.4h15.3M170.1 60.2h15.3M170.1 62.7h2.6M170.1 72.9h2.6M170.1 70.3h15.3M170.1 67.8h2.6M170.1 77.9h2.6M182.8 62.7h38.1M182.8 72.9h38.1M182.8 67.8h38.1M182.8 77.9h38.1"/>
<path d="M195.5 75.4h25.4M195.5 60.2h25.4M195.5 70.3h25.4M73.6 95.7h50.8M81.2 95.7v2.6M88.8 95.7v2.6M96.5 95.7v2.6M96.5 88.1h-22.9v10.2M111.7 88.1h12.7M124.4 93.2h-5.1v2.5M170.1 95.7h2.6M170.1 93.2h15.3"/>
<path d="M170.1 98.3h15.3M170.1 90.6h2.6M170.1 85.6h15.3M170.1 83h2.6M170.1 80.5h15.3M182.8 95.7h38.1M182.8 90.6h38.1M182.8 83h38.1M195.5 93.2h25.4M195.5 98.3h25.4M195.5 85.6h25.4M195.5 80.5h25.4"/>
<path d="M73.6 103.3v5.1M81.2 103.3v2.6M88.8 103.3v2.6M96.5 103.3v2.6h-22.9M106.6 113.5h17.8M106.6 116h17.8M170.1 105.9h2.6M170.1 113.5h25.4M170.1 116h25.4M170.1 108.4h25.4M170.1 100.8h2.6M170.1 103.3h15.3"/>
<path d="M170.1 118.6h25.4M182.8 105.9h38.1M182.8 100.8h38.1M195.5 103.3h25.4M53.3 136.4h-2.5v2.5M68.5 136.4h15.3M106.6 133.8h17.8M106.6 131.3h17.8M106.6 123.7h17.8M170.1 136.4h25.4M170.1 131.3h25.4M170.1 123.7h25.4"/>
<path d="M170.1 126.2h25.4M170.1 128.7h25.4M170.1 121.1h25.4M170.1 138.9h25.4M106.6 144h17.8M106.6 149h17.8M106.6 151.6h17.8M106.6 154.1h17.8M106.6 141.4h17.8M106.6 146.5h17.8M170.1 144h25.4M170.1 149h25.4"/>
<path d="M170.1 151.6h25.4M170.1 154.1h25.4M170.1 141.4h25.4M170.1 159.2h25.4M170.1 146.5h25.4M78.7 161.7h15.2M78.7 169.4h15.2M104.1 161.7h20.3M121.9 177h2.5M124.4 174.4h-2.5v5.1M124.4 166.8h-17.8v2.6h-2.5M170.1 177h25.4"/>
<path d="M170.1 174.4h25.4M170.1 161.7h25.4M170.1 169.4h25.4M170.1 166.8h25.4M170.1 164.3h25.4M170.1 171.9h25.4"/>
</g>
<g fill="none" stroke="#808080" stroke-width=".61">
<path d="M14.5 17h2.2l.8-.8v-1.5l-.8-.7h-2.2v4.5M19.2 15.5h.7v3M19.2 18.5h1.5M19.9 13.3v.7M23.8 16.2l-.8-.7h-.7v3M23.8 16.2v2.3M23.8 16.2l.7-.7 .8 .7v2.3M27.7 15.5h1.5l.7 .7v1.5l-.7 .8h-1.5l-.7-.8v-1.5zM31.6 15.5v3M33.9 15.5h-.8l-1.5 1.5M36.3 15.5h1.5l.7 .7v1.5l-.7 .8h-1.5l-.8-.8v-1.5zM40.2 18.5v-3h2.2l.8 .7v2.3"/>
<path d="M44.9 15.5h.7v3M44.9 18.5h1.5M45.6 13.3v.7M52.7 17h2.2l.8-.8v-1.5l-.8-.7h-2.2v4.5M57.4 15.5v3M59.6 15.5h-.8l-1.4 1.5M61.3 17h2.9v-.8l-.7-.7h-1.5l-.7 .7v1.5l.7 .8h1.5M68.9 15.5h-2.2l-.8 .7 .8 .8h1.5l.7 .7-.7 .8h-2.3M70.6 15.5h1.5M71.4 14.7v3l.7 .8M74.5 15.5h1.5l.7 .7v1.5l-.7 .8h-1.5l-.8-.8v-1.5zM83.1 16.2h3"/>
<path d="M92.4 17h2.3l.7-.8v-1.5l-.7-.7h-2.3v4.5M93.9 17l1.5 1.5M97.1 17h2.3l.7-.8v-1.5l-.7-.7h-2.3v4.5M101.8 14.7l.7-.7h1.5l.8 .7v.8l-3 3h3M106.5 14.7l.7-.7h1.5l.8 .7v.8l-.8 .7M107.9 16.2h.8M108.7 16.2l.8 .8v.7l-.8 .8h-1.5l-.7-.8M114.1 14h-3v2.2l1.5-.7h.8l.7 .7v1.5l-.7 .8h-1.5l-.8-.8M118.8 14.7l-.8-.7h-1.4l-.8 .7v3M118.8 14.7v3l-.8 .8h-1.4l-.8-.8M118.8 14.7l-3 3M120.5 14h2.2l.8 .7v.8l-.8 .7 .8 .8v.7l-.8 .8h-2.2z"/>
<path d="M120.5 16.2h2.2M132.8 15.5h-2.2l-.7 .7v1.5l.7 .8h2.2M134.5 16.2l.8-.7h1.5l.7 .7v2.3M134.5 14v4.5M139.2 15.5h.8v3M139.2 18.5h1.5M140 13.3v.7M142.3 18.5h2.3l.7-.8v-1.5l-.7-.7h-2.3v4.5"/>
</g>
<text font-size="3.6" fill="#808080" x="131" y="30.4">MCU1</text>
<text font-size="3.6" fill="#800000" x="139.6" y="34.8">RP2350B</text>
<g font-size="2.5" fill="#800000">
<text x="133.5" y="37">IOVDD&amp;VREG: 1.8-3.3V</text>
<text x="137.9" y="39.7">USB&amp;ADC: 3.3V</text>
<text x="140.4" y="42.4">DVDD: 1.1V</text>
</g>
<g font-size="2.5" fill="#808080">
<text x="186.1" y="45.8">GP0</text>
<text x="215.3" y="47.5">B7</text>
<text x="215.3" y="52.5">B5</text>
<text x="215.3" y="50">B6</text>
<text x="215.3" y="57.6">B3</text>
<text x="215.3" y="55.1">B4</text>
<text x="215" y="62.7">G6</text>
<text x="215" y="60.2">G7</text>
<text x="215" y="70.3">G4</text>
<text x="215" y="67.8">G5</text>
<text x="215" y="75.4">G2</text>
<text x="215" y="72.9">G3</text>
<text x="215.2" y="77.9">R7</text>
<text x="215.2" y="83">R5</text>
<text x="215.2" y="80.5">R6</text>
<text x="215.2" y="85.6">R4</text>
<text x="215.2" y="93.2">R2</text>
<text x="215.2" y="90.6">R3</text>
<text x="215.3" y="95.7">B2</text>
<text x="209.6" y="98.3">HSYNC</text>
<text x="209.8" y="100.8">VSYNC</text>
<text x="200.5" y="105.9">LCD_DOT_CLK</text>
<text x="208.5" y="103.3">LCD_DE</text>
<text x="109.2" y="113.5">XTAL_IN</text>
<text x="184.1" y="108.4">WL_ON</text>
<text x="186" y="113.5">WL_D</text>
<text x="109.2" y="116">XTAL_OUT</text>
<text x="176.3" y="118.6">LCD_SPI_CLK</text>
<text x="184.4" y="116">WL_CS</text>
<text x="109.2" y="123.6">RUN</text>
<text x="174.9" y="121.1">LCD_SPI_DATA</text>
<text x="177.7" y="123.6">LCD_SPI_CS</text>
<text x="109.2" y="131.3">SWDIO</text>
<text x="177.6" y="128.7">TOUCH_SDA</text>
<text x="177.9" y="131.3">TOUCH_SCL</text>
<text x="183" y="126.2">WL_CLK</text>
<text x="75.8" y="136.3">RUN</text>
<text x="94.4" y="134.7">SWCLK</text>
<text x="94.9" y="132.2">SWDIO</text>
<text x="109.2" y="133.8">SWCLK</text>
<text x="178.7" y="136.3">TOUCH_INT</text>
<text x="109.2" y="144">QSPI_SD1</text>
<text x="109.2" y="141.4">QSPI_SD0</text>
<text x="175.3" y="144">SD_CMD/MOSI</text>
<text x="180.4" y="138.9">LED_DATA</text>
<text x="181.6" y="141.4">SD_SCLK</text>
<text x="109.2" y="149">QSPI_SD3</text>
<text x="109.2" y="146.5">QSPI_SD2</text>
<text x="176.2" y="146.5">SD_SD0/MISO</text>
<text x="183.3" y="149">SD_SD1</text>
<text x="109.2" y="151.6">QSPI_SCLK</text>
<text x="109.2" y="154.1">FLASH_CS</text>
<text x="174.2" y="154.1">SD_SD3/SD_CS</text>
<text x="183.3" y="151.6">SD_SD2</text>
<text x="81.2" y="161.7">USB_DP</text>
<text x="182.6" y="159.2">I2C_SDA</text>
<text x="182.8" y="161.7">I2C_SCL</text>
<text x="174.4" y="164.3">TOUCH_RESET</text>
<text x="176.2" y="166.8">PIEZO_AUDIO</text>
<text x="81.2" y="169.4">USB_DM</text>
<text x="174" y="171.9">BACKLIGHT_EN</text>
<text x="178.3" y="169.4">LCD_RESET</text>
<text x="179.2" y="177">PSRAM_CS</text>
<text x="180.6" y="174.4">USER_SW</text>
</g>
<g font-size="2.1" fill="#808080">
<text x="124.8" y="44.6">59</text>
<text x="131.8" y="45.7">ADC_IOVDD</text>
<text x="156.2" y="45.7">GPIO0</text>
<text x="167.4" y="44.6">77</text>
<text x="167.4" y="47.1">78</text>
<text x="173.7" y="47.1">5</text>
<text x="180.6" y="47.1">4</text>
<text x="156.2" y="48.2">GPIO1</text>
<text x="156.2" y="50.8">GPIO2</text>
<text x="156.2" y="53.3">GPIO3</text>
<text x="167.4" y="49.6">79</text>
<text x="167.4" y="52.2">80</text>
<text x="173.7" y="52.2">7</text>
<text x="180.6" y="52.2">2</text>
<text x="183.8" y="49.6">6</text>
<text x="190.8" y="49.6">3</text>
<text x="123.9" y="57.3">5*8</text>
<text x="124.8" y="59.8">68</text>
<text x="131.8" y="58.4">IOVDD</text>
<text x="156.2" y="55.8">GPIO4</text>
<text x="156.2" y="58.4">GPIO5</text>
<text x="167.4" y="54.7">1</text>
<text x="167.4" y="57.3">2</text>
<text x="167.4" y="59.8">3</text>
<text x="173.7" y="57.3">5</text>
<text x="180.6" y="57.3">4</text>
<text x="183.8" y="54.7">8</text>
<text x="186.4" y="59.8">6</text>
<text x="190.8" y="54.7">1</text>
<text x="193.3" y="59.8">3</text>
<text x="124.8" y="62.3">69</text>
<text x="124.8" y="64.9">64</text>
<text x="131.8" y="60.9">USB_OTP_IOVDD</text>
<text x="131.8" y="63.5">QSPI_IOVDD</text>
<text x="131.8" y="66">VREG_VIN</text>
<text x="156.2" y="60.9">GPIO6</text>
<text x="156.2" y="63.5">GPIO7</text>
<text x="167.4" y="62.3">4</text>
<text x="173.7" y="62.3">7</text>
<text x="180.6" y="62.3">2</text>
<text x="156.2" y="68.5">GPIO8</text>
<text x="156.2" y="71.1">GPIO9</text>
<text x="167.4" y="67.4">6</text>
<text x="167.4" y="70">7</text>
<text x="173.7" y="67.4">8</text>
<text x="180.6" y="67.4">1</text>
<text x="186.4" y="70">5</text>
<text x="193.3" y="70">4</text>
<text x="124.8" y="75">61</text>
<text x="131.8" y="76.2">VREG_AVDD</text>
<text x="155" y="73.6">GPIO10</text>
<text x="155.1" y="76.2">GPIO11</text>
<text x="167.4" y="72.5">8</text>
<text x="167.4" y="75">9</text>
<text x="167.4" y="77.6">11</text>
<text x="173.7" y="77.6">8</text>
<text x="173.7" y="72.5">6</text>
<text x="180.6" y="77.6">1</text>
<text x="180.6" y="72.5">3</text>
<text x="186.4" y="75">7</text>
<text x="193.3" y="75">2</text>
<text x="155" y="78.7">GPIO12</text>
<text x="155" y="81.2">GPIO13</text>
<text x="155" y="83.8">GPIO14</text>
<text x="167.4" y="80.1">12</text>
<text x="167.4" y="82.7">13</text>
<text x="173.7" y="82.7">6</text>
<text x="180.6" y="82.7">3</text>
<text x="186.4" y="80.1">5</text>
<text x="193.3" y="80.1">4</text>
<text x="101.3" y="88.9">1</text>
<text x="105.6" y="88.9">2</text>
<text x="124.8" y="87.7">63</text>
<text x="131.8" y="88.9">VREG_LX</text>
<text x="155" y="86.3">GPIO15</text>
<text x="167.4" y="85.2">14</text>
<text x="186.4" y="85.2">7</text>
<text x="193.3" y="85.2">2</text>
<text x="122.7" y="95.4">10*3</text>
<text x="124.8" y="92.8">65</text>
<text x="131.8" y="93.9">VREG_FB</text>
<text x="155" y="91.4">GPIO16</text>
<text x="155" y="93.9">GPIO17</text>
<text x="167.4" y="90.3">16</text>
<text x="167.4" y="92.8">17</text>
<text x="167.4" y="95.4">18</text>
<text x="173.7" y="90.3">8</text>
<text x="173.7" y="95.4">6</text>
<text x="180.6" y="90.3">1</text>
<text x="180.6" y="95.4">3</text>
<text x="186.4" y="92.8">5</text>
<text x="193.3" y="92.8">4</text>
<text x="131.8" y="96.5">DVDD</text>
<text x="155" y="96.5">GPIO18</text>
<text x="155" y="99">GPIO19</text>
<text x="155" y="101.6">GPIO20</text>
<text x="167.4" y="97.9">19</text>
<text x="167.4" y="100.4">20</text>
<text x="173.7" y="100.4">8</text>
<text x="180.6" y="100.4">1</text>
<text x="186.4" y="97.9">7</text>
<text x="193.3" y="97.9">2</text>
<text x="155" y="104.1">GPIO21</text>
<text x="155" y="106.6">GPIO22</text>
<text x="167.4" y="103">21</text>
<text x="167.4" y="105.5">22</text>
<text x="173.7" y="105.5">6</text>
<text x="180.6" y="105.5">3</text>
<text x="186.4" y="103">5</text>
<text x="193.3" y="103">4</text>
<text x="124.8" y="113.1">30</text>
<text x="155" y="109.2">GPIO23</text>
<text x="167.4" y="108.1">23</text>
<text x="167.4" y="113.1">25</text>
<text x="124.8" y="115.7">31</text>
<text x="131.8" y="114.3">XIN</text>
<text x="131.8" y="116.8">XOUT</text>
<text x="155" y="114.3">GPIO24</text>
<text x="155" y="116.8">GPIO25</text>
<text x="155" y="119.3">GPIO26</text>
<text x="167.4" y="115.7">26</text>
<text x="167.4" y="118.2">27</text>
<text x="209.2" y="115.7">8</text>
<text x="216.2" y="115.7">1</text>
<text x="124.8" y="123.3">35</text>
<text x="131.8" y="124.4">RUN</text>
<text x="155" y="121.9">GPIO27</text>
<text x="155" y="124.4">GPIO28</text>
<text x="167.4" y="120.8">28</text>
<text x="167.4" y="123.3">36</text>
<text x="167.4" y="125.8">37</text>
<text x="209.2" y="120.8">7</text>
<text x="216.2" y="120.8">2</text>
<text x="124.8" y="130.9">34</text>
<text x="155" y="126.9">GPIO29</text>
<text x="155" y="129.5">GPIO30</text>
<text x="167.4" y="128.4">38</text>
<text x="167.4" y="130.9">39</text>
<text x="124.8" y="133.5">33</text>
<text x="131.8" y="134.6">SWCLK</text>
<text x="131.8" y="132">SWDIO</text>
<text x="155" y="132">GPIO31</text>
<text x="155" y="137.1">GPIO32</text>
<text x="167.4" y="136">40</text>
<text x="124.8" y="141.1">72</text>
<text x="124.8" y="143.6">74</text>
<text x="131.8" y="142.2">QSPI_SD0</text>
<text x="155" y="139.6">GPIO33</text>
<text x="155" y="142.2">GPIO34</text>
<text x="167.4" y="138.5">42</text>
<text x="167.4" y="141.1">43</text>
<text x="167.4" y="143.6">44</text>
<text x="124.8" y="146.1">73</text>
<text x="124.8" y="148.7">70</text>
<text x="131.8" y="144.7">QSPI_SD1</text>
<text x="131.8" y="147.3">QSPI_SD2</text>
<text x="131.8" y="149.8">QSPI_SD3</text>
<text x="155" y="144.7">GPIO35</text>
<text x="155" y="147.3">GPIO36</text>
<text x="155" y="149.8">GPIO37</text>
<text x="167.4" y="146.1">45</text>
<text x="167.4" y="148.7">46</text>
<text x="124.8" y="151.2">71</text>
<text x="124.8" y="153.8">75</text>
<text x="131.8" y="152.3">QSPI_SCLK</text>
<text x="131.8" y="154.9">QSPI_CS</text>
<text x="155" y="152.3">GPIO38</text>
<text x="155" y="154.9">GPIO39</text>
<text x="167.4" y="151.2">47</text>
<text x="167.4" y="153.8">48</text>
<text x="124.8" y="161.4">67</text>
<text x="148.7" y="160">GPIO40/ADC0</text>
<text x="167.4" y="158.8">49</text>
<text x="167.4" y="161.4">52</text>
<text x="124.8" y="166.5">66</text>
<text x="131.8" y="162.5">USB_DP</text>
<text x="131.8" y="167.6">USB_DM</text>
<text x="148.7" y="162.5">GPIO41/ADC1</text>
<text x="148.7" y="165">GPIO42/ADC2</text>
<text x="148.7" y="167.6">GPIO43/ADC3</text>
<text x="167.4" y="163.9">53</text>
<text x="167.4" y="166.5">54</text>
<text x="148.7" y="170.1">GPIO44/ADC4</text>
<text x="148.7" y="172.7">GPIO45/ADC5</text>
<text x="167.4" y="169">55</text>
<text x="167.4" y="171.5">56</text>
<text x="122.9" y="176.6">PAD</text>
<text x="124.8" y="174.1">62</text>
<text x="131.8" y="177.7">GND</text>
<text x="131.8" y="175.2">VREG_PGND</text>
<text x="148.7" y="175.2">GPIO46/ADC6</text>
<text x="148.7" y="177.7">GPIO47/ADC7</text>
<text x="167.4" y="174.1">57</text>
<text x="167.4" y="176.6">58</text>
</g>
</svg>
